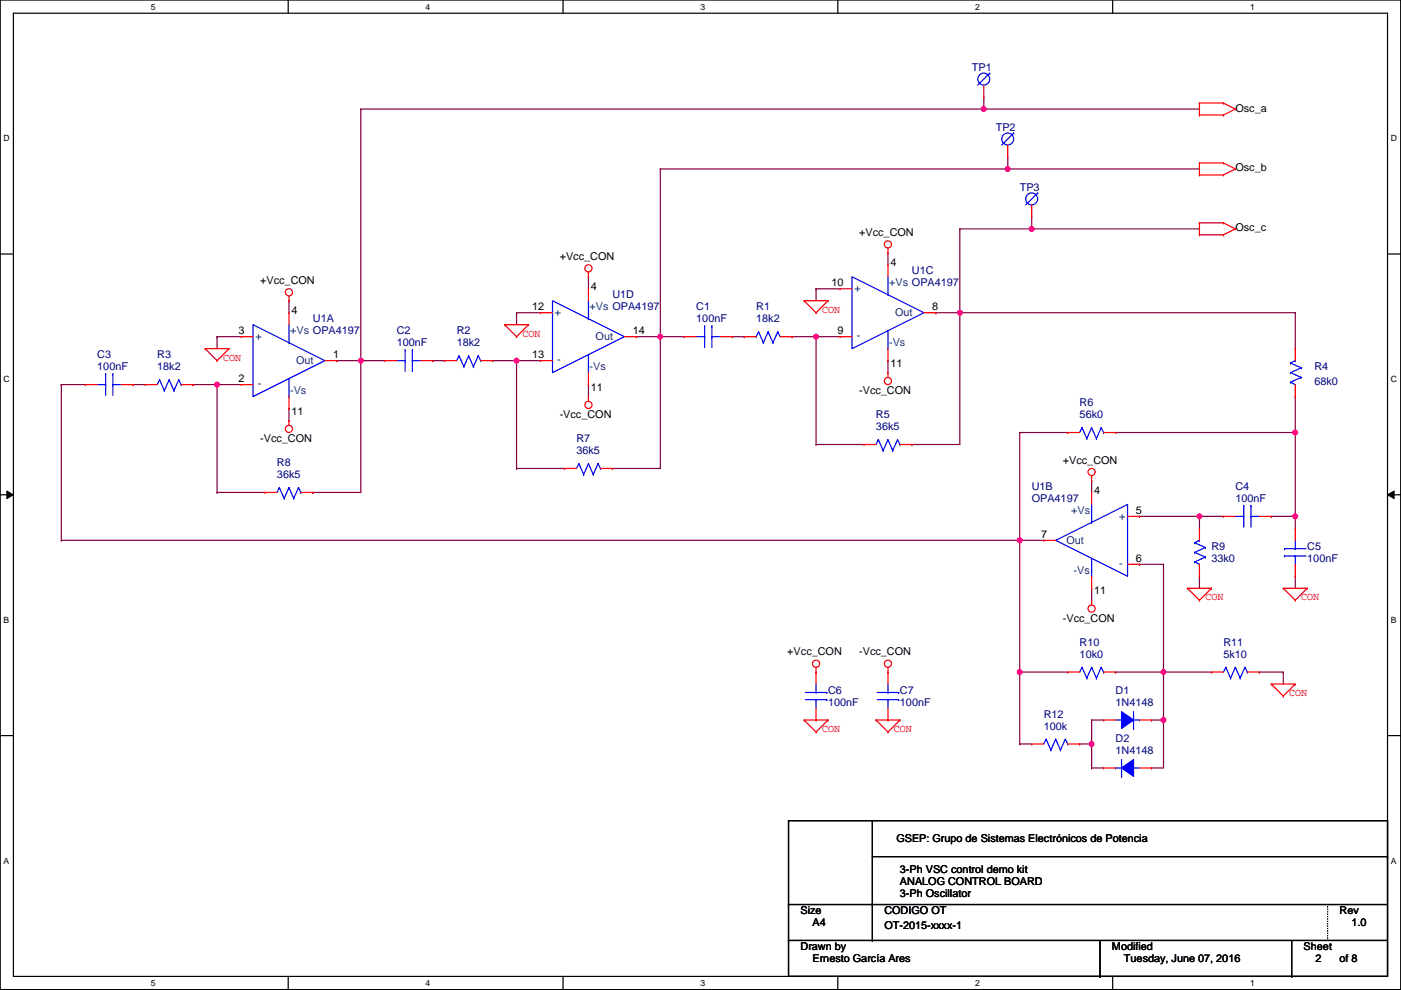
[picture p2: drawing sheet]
<svg xmlns="http://www.w3.org/2000/svg" width="297mm" height="210mm" viewBox="0 0 297 210" stroke-linecap="round" stroke-linejoin="round" font-family="sans-serif">
<path d="M0 0h297v209.8h-297zM2.8 2.8h291.4v204.2h-291.4z" fill="none" stroke="#000" stroke-width=".25"/>
<g fill="#fff">
<path d="M32 .4h1v2h-1z"/>
<path d="M32 207.4h1v2h-1z"/>
</g>
<path d="M61.1 0v2.8M61.1 207v2.8" fill="none" stroke="#000" stroke-width=".25"/>
<g fill="#fff">
<path d="M90.2 .4h1v2h-1z"/>
<path d="M90.2 207.4h1v2h-1z"/>
</g>
<path d="M119.4 0v2.8M119.4 207v2.8" fill="none" stroke="#000" stroke-width=".25"/>
<g fill="#fff">
<path d="M148.5 .4h1v2h-1z"/>
<path d="M148.5 207.4h1v2h-1z"/>
</g>
<path d="M177.6 0v2.8M177.6 207v2.8" fill="none" stroke="#000" stroke-width=".25"/>
<g fill="#fff">
<path d="M206.8 .4h1v2h-1z"/>
<path d="M206.8 207.4h1v2h-1z"/>
</g>
<path d="M235.9 0v2.8M235.9 207v2.8" fill="none" stroke="#000" stroke-width=".25"/>
<g fill="#fff">
<path d="M265 .4h1.1v2h-1.1z"/>
<path d="M265 207.4h1.1v2h-1.1z"/>
<path d="M.7 28.3h1.4v2.1h-1.4z"/>
<path d="M294.9 28.3h1.3v2.1h-1.3z"/>
<path d="M.7 79.4h1.4v2h-1.4z"/>
<path d="M294.9 79.4h1.3v2h-1.3z"/>
</g>
<path d="M0 53.9h2.8M294.2 53.9h2.8" fill="none" stroke="#000" stroke-width=".25"/>
<g fill="#fff">
<path d="M.7 130.4h1.3v2.1h-1.3z"/>
<path d="M294.9 130.4h1.2v2.1h-1.2z"/>
</g>
<path d="M0 104.9h2.8M294.2 104.9h2.8" fill="none" stroke="#000" stroke-width=".25"/>
<path d="M1.4 104.1l1.4 .8-1.4 .8zM294.2 104.9l1.4-.8v1.6z" fill="#000"/>
<path d="M1.4 104.1l1.4 .8-1.4 .8zM294.2 104.9l1.4-.8v1.6z" fill="none" stroke="#000" stroke-width=".21"/>
<g fill="#fff">
<path d="M.7 181.5h1.3v2h-1.3z"/>
<path d="M294.9 181.5h1.2v2h-1.2z"/>
</g>
<path d="M0 156h2.8M294.2 156h2.8" fill="none" stroke="#000" stroke-width=".25"/>
<g fill="none" stroke="#800040" stroke-width=".25">
<path d="M46 71.4h.1M46 71.4h5.1M46 71.4v2.5M71.4 76.5h.1M71.4 76.5h5.1M109.5 66.3h.1M109.5 66.3h5.1M109.5 66.3v2.5M173 61.2h.1M173 61.2h5.1M173 61.2v2.6M40.9 81.5h.1"/>
<path d="M40.9 81.5h5.1M46 81.5h.1M46 81.5v22.9"/>
</g>
<circle cx="46" cy="81.5" r=".5" fill="#f0f"/>
<circle cx="46" cy="81.5" r=".5" fill="none" stroke="#f0f" stroke-width=".25"/>
<path d="M76.5 76.5h.1M76.5 76.5v27.9h-10.2M76.5 76.5h5.1M46 81.5h.1M46 81.5h5.1M46 104.4h.1M46 104.4h10.2M66.3 104.4h.1" fill="none" stroke="#800040" stroke-width=".25"/>
<circle cx="76.5" cy="76.5" r=".5" fill="#f0f"/>
<circle cx="76.5" cy="76.5" r=".5" fill="none" stroke="#f0f" stroke-width=".25"/>
<path d="M104.4 76.5h.1M104.4 76.5h5.1M109.5 76.5h.1M109.5 76.5v22.8" fill="none" stroke="#800040" stroke-width=".25"/>
<circle cx="109.5" cy="76.5" r=".5" fill="#f0f"/>
<circle cx="109.5" cy="76.5" r=".5" fill="none" stroke="#f0f" stroke-width=".25"/>
<path d="M109.5 76.5h.1M109.5 76.5h5.1M140 71.4h.1M140 71.4v27.9h-10.2M167.9 71.4h.1M167.9 71.4h5.1M173 71.4h.1M173 71.4v22.8M109.5 99.3h.1M109.5 99.3h10.2M129.8 99.3h.1" fill="none" stroke="#800040" stroke-width=".25"/>
<circle cx="173" cy="71.4" r=".5" fill="#f0f"/>
<circle cx="173" cy="71.4" r=".5" fill="none" stroke="#f0f" stroke-width=".25"/>
<g fill="none" stroke="#800040" stroke-width=".25">
<path d="M76.5 23.1h132.1M208.6 23.1h.1M134.9 71.4h.1M134.9 71.4h10.2M140 71.4h.1M173 71.4h.1M173 71.4h5.1M198.4 66.3h.1M198.4 66.3h5.1M203.5 66.3h.1M203.5 66.3v27.9h-10.2M173 94.2h.1"/>
<path d="M173 94.2h10.2M193.3 94.2h.1"/>
</g>
<circle cx="208.6" cy="23.1" r=".5" fill="#f0f"/>
<circle cx="208.6" cy="23.1" r=".5" fill="none" stroke="#f0f" stroke-width=".25"/>
<path d="M76.5 23.1h.1M76.5 23.1v53.4M140 35.8h73.7M213.7 35.8h.1" fill="none" stroke="#800040" stroke-width=".25"/>
<circle cx="213.7" cy="35.8" r=".5" fill="#f0f"/>
<circle cx="213.7" cy="35.8" r=".5" fill="none" stroke="#f0f" stroke-width=".25"/>
<path d="M140 35.8h.1M140 35.8v35.6" fill="none" stroke="#800040" stroke-width=".25"/>
<circle cx="140" cy="71.4" r=".5" fill="#f0f"/>
<circle cx="140" cy="71.4" r=".5" fill="none" stroke="#f0f" stroke-width=".25"/>
<path d="M203.5 48.5h.1M203.5 48.5h15.2M203.5 48.5v17.8M218.7 48.5h.1" fill="none" stroke="#800040" stroke-width=".25"/>
<circle cx="203.5" cy="66.3" r=".5" fill="#f0f"/>
<circle cx="203.5" cy="66.3" r=".5" fill="none" stroke="#f0f" stroke-width=".25"/>
<path d="M13 81.5h.1M13 81.5h5.1M13 81.5v33.1M13 114.6h.1M13 114.6h203.2" fill="none" stroke="#800040" stroke-width=".25"/>
<circle cx="216.2" cy="114.6" r=".5" fill="#f0f"/>
<circle cx="216.2" cy="114.6" r=".5" fill="none" stroke="#f0f" stroke-width=".25"/>
<path d="M241.6 119.6h.1M241.6 119.6h5.1M246.7 119.6h.1M246.7 119.6v22.9" fill="none" stroke="#800040" stroke-width=".25"/>
<circle cx="246.7" cy="142.5" r=".5" fill="#f0f"/>
<circle cx="246.7" cy="142.5" r=".5" fill="none" stroke="#f0f" stroke-width=".25"/>
<g fill="none" stroke="#800040" stroke-width=".25">
<path d="M216.2 91.7h.1M216.2 91.7v50.8M216.2 91.7h10.2M236.5 91.7h.1M236.5 91.7h38.1M274.6 84.1h.1M274.6 91.7h.1M274.6 84.1v27.9M216.2 114.6h.1M216.2 114.6h5.1M269.5 109.5h.1M269.5 109.5h5.1"/>
<path d="M274.6 109.5h.1M254.3 122.2h.1M254.3 122.2v2.5M274.6 122.2h.1M274.6 122.2v2.5"/>
</g>
<circle cx="274.6" cy="109.5" r=".5" fill="#f0f"/>
<circle cx="274.6" cy="109.5" r=".5" fill="none" stroke="#f0f" stroke-width=".25"/>
<circle cx="274.6" cy="91.7" r=".5" fill="#f0f"/>
<circle cx="274.6" cy="91.7" r=".5" fill="none" stroke="#f0f" stroke-width=".25"/>
<path d="M241.6 109.5h.1M241.6 109.5h12.7" fill="none" stroke="#800040" stroke-width=".25"/>
<circle cx="254.3" cy="109.5" r=".5" fill="#f0f"/>
<circle cx="254.3" cy="109.5" r=".5" fill="none" stroke="#f0f" stroke-width=".25"/>
<g fill="none" stroke="#800040" stroke-width=".25">
<path d="M203.5 66.3h.1M203.5 66.3h71.1M254.3 109.5h.1M254.3 109.5v2.5M254.3 109.5h5.1M216.2 157.7h.1M216.2 157.7h2.5M228.9 157.7h.1M228.9 157.7h2.5M231.4 152.7h.1M231.4 157.7h.1M231.4 152.7v10.1"/>
<path d="M231.4 152.7h2.6"/>
</g>
<circle cx="231.4" cy="157.7" r=".5" fill="#f0f"/>
<circle cx="231.4" cy="157.7" r=".5" fill="none" stroke="#f0f" stroke-width=".25"/>
<path d="M244.1 152.7h.1M244.1 152.7h2.6M246.7 142.5h.1M246.7 152.7h.1M246.7 142.5v20.3h-2.6M231.4 162.8h.1M231.4 162.8h2.6M244.1 162.8h.1" fill="none" stroke="#800040" stroke-width=".25"/>
<circle cx="246.7" cy="152.7" r=".5" fill="#f0f"/>
<circle cx="246.7" cy="152.7" r=".5" fill="none" stroke="#f0f" stroke-width=".25"/>
<path d="M274.6 66.3h.1M274.6 66.3v7.6M216.2 142.5h.1M216.2 142.5h10.2" fill="none" stroke="#800040" stroke-width=".25"/>
<circle cx="216.2" cy="142.5" r=".5" fill="#f0f"/>
<circle cx="216.2" cy="142.5" r=".5" fill="none" stroke="#f0f" stroke-width=".25"/>
<g fill="none" stroke="#800040" stroke-width=".25">
<path d="M208.6 23.1h.1M208.6 20.6v2.5M208.6 23.1h45.7M213.7 35.8h.1M213.7 33.3v2.5M213.7 35.8h40.6M254.3 23.1h.1M254.3 35.8h.1M124.8 58.7h.1M124.8 58.7v2.5M188.3 53.6h.1M188.3 53.6v2.5"/>
<path d="M218.7 48.5h.1M218.7 46v2.5M218.7 48.5h35.6M254.3 48.5h.1M61.3 63.8h.1M61.3 63.8v2.5M91.7 76.5h.1M91.7 76.5h2.6M155.2 71.4h2.6M157.8 71.4h.1M188.3 76.5h.1M188.3 76.5v2.5"/>
<path d="M28.2 81.5h.1M28.2 81.5h2.6M61.3 86.6h.1M61.3 86.6v2.6M124.8 81.5h.1M124.8 81.5v2.6M231.4 101.9h.1M231.4 101.9v2.5M231.4 124.7h.1M231.4 124.7v2.6M216.2 142.5h.1M216.2 142.5v15.2"/>
<path d="M236.5 142.5h.1M236.5 142.5h20.3M246.7 142.5h.1M267 142.5h.1M267 142.5h5.1M272.1 142.5h.1M272.1 142.5v2.5"/>
</g>
<circle cx="218.7" cy="48.5" r=".5" fill="#f0f"/>
<circle cx="218.7" cy="48.5" r=".5" fill="none" stroke="#f0f" stroke-width=".25"/>
<g fill="none" stroke="#f00" stroke-width=".25">
<path d="M254.3 24.4h.1M254.3 21.9h.1M254.3 37.1h.1M254.3 34.6h.1M254.3 21.9h5.1M254.3 24.4h5.1M254.3 21.9v2.5M254.3 34.6v2.5M254.3 34.6h5.1M254.3 37.1h5.1M259.4 21.9h.1M259.4 24.4h.1"/>
<path d="M259.4 34.6h.1M259.4 37.1h.1M259.4 21.9l2.5 1.2M259.4 34.6l2.5 1.2M261.9 23.1h.1M261.9 35.8h.1M261.9 23.1l-2.5 1.3M261.9 35.8l-2.5 1.3M124.8 58.7h.1M124.8 57.7v1M188.3 53.6h.1M188.3 56.1h.1"/>
<path d="M188.3 52.6v1M188.3 56.1v2.6M254.3 49.8h.1M254.3 47.3h.1M254.3 47.3v2.5M254.3 47.3h5.1M254.3 49.8h5.1M259.4 47.3h.1M259.4 49.8h.1M259.4 47.3l2.5 1.2M261.9 48.5h.1M261.9 48.5l-2.5 1.3"/>
<path d="M43.5 73.9h.1M43.5 73.9h5.1M43.5 73.9l2.5 2.6M46 76.5h.1M48.6 73.9h.1M48.6 73.9l-2.6 2.6M51.1 71.4h.1M51.1 71.4h2.5M61.3 63.8h.1M61.3 66.3h.1M61.3 62.7v1.1M61.3 66.3v2.5"/>
<path d="M68.9 76.5h2.5M71.4 76.5h.1M94.3 76.5h.1M94.3 76.5h2.5M101.9 76.5h2.5M104.4 76.5h.1M107 68.8h.1M107 68.8h5.1M107 68.8l2.5 2.6M109.5 71.4h.1M112.1 68.8h.1M112.1 68.8l-2.6 2.6"/>
<path d="M114.6 66.3h.1M114.6 76.5h.1M114.6 76.5h2.5M114.6 66.3h2.5M124.8 61.2h.1M124.8 61.2v2.6M124.8 79v2.5M132.4 71.4h2.5M134.9 71.4h.1M145.1 71.4h.1M145.1 71.4h2.5M152.7 71.4h2.5"/>
<path d="M155.2 71.4h.1M157.8 71.4h.1M157.8 71.4h2.5M165.4 71.4h2.5M167.9 71.4h.1M170.5 63.8h.1M170.5 63.8h5.1M170.5 63.8l2.5 2.5M173 66.3h.1M175.6 63.8h.1M175.6 63.8l-2.6 2.5M178.1 61.2h.1"/>
<path d="M178.1 71.4h.1M178.1 71.4h2.5M178.1 61.2h2.5M188.3 79h.1M188.3 76.5h.1M188.3 73.9v2.6M188.3 79v1M195.9 66.3h2.5M198.4 66.3h.1M18.1 81.5h.1M18.1 81.5h2.5M25.7 81.5h2.5"/>
<path d="M28.2 81.5h.1M51.1 81.5h.1M51.1 81.5h2.5M61.3 89.2h.1M61.3 86.6h.1M61.3 84.1v2.5M61.3 89.2v1M124.8 84.1h.1M124.8 81.5h.1M124.8 84.1v1M183.2 94.2h.1M183.2 94.2h2.5"/>
<path d="M190.8 94.2h2.5M193.3 94.2h.1M56.2 104.4h.1M56.2 104.4h2.5M63.8 104.4h2.5M66.3 104.4h.1M221.3 114.6h.1M221.3 114.6h2.5M231.4 101.9h.1M231.4 104.4h.1M231.4 100.8v1.1M231.4 104.4v2.5"/>
<path d="M239.1 109.5h2.5M239.1 119.6h2.5M241.6 109.5h.1M241.6 119.6h.1M254.3 112h.1M254.3 112v2.6M254.3 119.6v2.6M231.4 127.3h.1M231.4 124.7h.1M231.4 122.2v2.5M231.4 127.3v1M251.8 124.7h.1"/>
<path d="M251.8 124.7h5M251.8 124.7l2.5 2.6M254.3 127.3h.1M254.3 122.2h.1M256.8 124.7h.1M256.8 124.7l-2.5 2.6M272.1 124.7h.1M272.1 124.7h5.1M272.1 124.7l2.5 2.6M274.6 127.3h.1M277.2 124.7h.1M277.2 124.7l-2.6 2.6"/>
<path d="M170.5 152.7h.1M170.5 152.7h5.1M170.5 152.7l2.5 2.5M173 155.2h.1M173 142.5h.1M173 141.5v1M175.6 152.7h.1M175.6 152.7l-2.6 2.5M185.7 152.7h.1M185.7 152.7h5.1M185.7 152.7l2.6 2.5M188.3 155.2h.1"/>
<path d="M188.3 142.5h.1M188.3 141.5v1M190.8 152.7h.1M190.8 152.7l-2.5 2.5M226.4 142.5h.1M226.4 142.5h2.5M234 142.5h2.5M236.5 142.5h.1M269.5 145h.1M269.5 145h5.1M269.5 145l2.6 2.6M272.1 147.6h.1"/>
<path d="M274.6 145h.1M274.6 145l-2.5 2.6"/>
<circle cx="124.8" cy="56.9" r=".76"/>
<circle cx="188.3" cy="51.8" r=".76"/>
<circle cx="61.3" cy="62" r=".76"/>
<circle cx="61.3" cy="90.9" r=".76"/>
<circle cx="124.8" cy="85.9" r=".76"/>
<circle cx="188.3" cy="80.8" r=".76"/>
<circle cx="231.4" cy="100.1" r=".76"/>
<circle cx="231.4" cy="129" r=".76"/>
<circle cx="173" cy="140.7" r=".76"/>
<circle cx="188.3" cy="140.7" r=".76"/>
</g>
<g fill="none" stroke="#000" stroke-width=".25">
<path d="M167.2 174h127v33h-127zM185 174v25.4M167.2 199.4h.1M167.2 191.8h.1M167.2 199.4h127M167.2 191.8h127M185 199.4h.1M185 191.8h.1M185 181.6h109.2M233.2 199.4v7.6M273.9 199.4v7.6M294.2 181.6h.1"/>
<path d="M233.2 207h.1M273.9 207h.1"/>
</g>
<path d="M281.5 191.8v7.6M281.5 199.4h.1" fill="none" stroke="#000" stroke-width=".25" stroke-dasharray="0 .5"/>
<g fill="none" stroke="#00f" stroke-width=".25">
<path d="M180.6 58.7l15.3 7.6-15.3 7.6zM188.3 58.7v3.8M22.4 79.3h.1M22.4 79.3v4.5M23.9 79.3h.1M23.9 79.3v4.5M53.6 68.8l15.3 7.7-15.3 7.6zM61.3 72.7h.1M61.3 68.8v3.9M97.3 75.4h.1M97.3 75.4l1 2.3M97.3 75.4l-.5 1.1"/>
<path d="M98.3 77.7h.1M99.4 75.4h.1M99.4 75.4l-1.1 2.3M99.4 75.4l1 2.3M100.4 77.7h.1M101.4 75.4h.1M101.4 75.4l-1 2.3M101.4 75.4l.5 1.1M101.9 76.5h.1M117.1 63.8l15.3 7.6-15.3 7.6zM124.8 67.6h.1M124.8 79h.1"/>
<path d="M124.8 63.8v3.8M124.8 75.2v3.8M147.6 71.4h1.8M149.4 71.4h.1M149.4 69.1h.1M149.4 69.1v4.6M150.9 69.1h.1M150.9 71.4h.1M150.9 71.4h1.8M150.9 69.1v4.6M160.3 71.4h.1M160.8 70.4h.1"/>
<path d="M160.8 70.4l1 2.3M160.8 70.4l-.5 1M161.8 72.7h.1M162.9 70.4h.1M162.9 70.4l1 2.3M162.9 70.4l-1.1 2.3M163.9 72.7h.1M164.9 70.4h.1M164.9 70.4l-1 2.3M164.9 70.4l.5 1M188.3 62.5h.1M188.3 73.9h.1"/>
<path d="M188.3 70.1v3.8M20.6 81.5h1.8M22.4 81.5h.1M23.9 81.5h.1M23.9 81.5h1.8M61.3 84.1h.1M61.3 80.3v3.8M186.2 93.2h.1M186.2 93.2l1 2.3M186.2 93.2l-.5 1M187.2 95.5h.1M188.3 93.2h.1"/>
<path d="M188.3 93.2l-1.1 2.3M188.3 93.2l1 2.3M189.3 95.5h.1M190.3 93.2h.1M190.3 93.2l-1 2.3M190.3 93.2l.5 1M190.8 94.2h.1M59.2 103.4h.1M59.2 103.4l1 2.3M59.2 103.4l-.5 1M60.2 105.7h.1M61.3 103.4h.1"/>
<path d="M61.3 103.4l-1.1 2.3M61.3 103.4l1 2.3M62.3 105.7h.1M63.3 103.4h.1M63.3 103.4l-1 2.3M63.3 103.4l.5 1M63.8 104.4h.1M223.8 114.6l15.3-7.7v15.3zM231.4 110.8h.1M231.4 106.9v3.9M231.4 118.4v3.8M253.3 117.1h.1"/>
<path d="M253.3 115.1h.1M253.3 119.1h.1M253.3 117.1l2.3 1M253.3 115.1l2.3 1M253.3 119.1l1 .5M254.3 114.6h.1M254.3 114.6l-1 .5M255.6 118.1h.1M255.6 116.1h.1M255.6 118.1l-2.3 1M255.6 116.1l-2.3 1M231.4 122.2h.1"/>
<path d="M229.4 141.5h.1M229.4 141.5l1 2.3M229.4 141.5l-.5 1M230.4 143.8h.1M231.4 141.5h.1M231.4 141.5l-1 2.3M231.4 141.5l1.1 2.3M232.5 143.8h.1M233.5 141.5h.1M233.5 141.5l-1 2.3M233.5 141.5l.5 1M234 142.5h.1"/>
<path d="M236.5 152.7h1.3M237.8 152.7h.1M240.3 154.4h.1M240.3 150.9v3.5M240.3 152.7h1.3M241.6 152.7h.1"/>
</g>
<path d="M237.8 150.9l2.5 1.8-2.5 1.7z" fill-rule="evenodd" fill="#00f"/>
<g fill="none" stroke="#00f" stroke-width=".25">
<path d="M209.9 15.5h.1M209.9 15.5l-2.6 2.5M33.8 80.5h.1M33.8 80.5l1 2.3M33.8 80.5l-.5 1M34.8 82.8h.1M35.9 80.5h.1M35.9 80.5l-1.1 2.3M35.9 80.5l1 2.3M36.9 82.8h.1M37.9 80.5h.1M37.9 80.5l-1 2.3"/>
<path d="M37.9 80.5l.5 1M38.4 81.5h.1M122.7 98.3h.1M122.7 98.3l1 2.3M122.7 98.3l-.5 1M124.8 98.3h.1M124.8 98.3l-1.1 2.3M124.8 98.3l1 2.3M126.8 98.3h.1M126.8 98.3l-1 2.3M126.8 98.3l.5 1M127.3 99.3h.1"/>
<path d="M123.7 100.6h.1M125.8 100.6h.1M170.7 148.3h4.6M170.7 146.8h4.6M173 146.8h.1M173 148.3h.1M173 145v1.8M173 148.3v1.8M175.3 148.3h.1M175.3 146.8h.1M186 148.3h4.5M186 146.8h4.5"/>
<path d="M188.3 146.8h.1M188.3 148.3h.1M188.3 145v1.8M188.3 148.3v1.8M190.5 148.3h.1M190.5 146.8h.1M237.8 150.9l2.5 1.8-2.5 1.7zM236.5 162.8h.1M236.5 162.8h1.3M237.8 164.6h.1M237.8 161v3.6M240.3 162.8h.1"/>
<path d="M240.3 162.8h1.3"/>
<circle cx="208.6" cy="16.8" r="1.27"/>
</g>
<g fill="none" stroke="#f00" stroke-width=".25">
<path d="M208.6 18v2.6M208.6 20.6h.1M30.8 81.5h.1M30.8 81.5h2.5M38.4 81.5h2.5M40.9 81.5h.1M119.7 99.3h.1M119.7 99.3h2.5M127.3 99.3h2.5M129.8 99.3h.1M173 142.5h.1M173 152.7h.1"/>
<path d="M173 142.5v2.5M173 150.1v2.6M188.3 142.5h.1M188.3 152.7h.1M188.3 142.5v2.5M188.3 150.1v2.6M234 152.7h.1M234 152.7h2.5M241.6 152.7h2.5M244.1 152.7h.1"/>
</g>
<path d="M237.8 162.8l2.5-1.8v3.6z" fill-rule="evenodd" fill="#00f"/>
<g fill="none" stroke="#00f" stroke-width=".25">
<path d="M214.9 28.2h.1M214.9 28.2l-2.5 2.5M220 40.9h.1M220 40.9l-2.5 2.5M84.1 76.5h1.8M85.9 76.5h.1M85.9 74.2h.1M85.9 74.2v4.6M87.4 74.2h.1M87.4 76.5h.1M87.4 76.5h1.8M87.4 74.2v4.6"/>
<path d="M273.6 79h.1M273.6 77h.1M273.6 79l2.3 1M273.6 77l2.3 1M274.6 76.5h.1M274.6 76.5l-1 .5M275.9 78h.1M275.9 78l-2.3 1M229.4 90.7h.1M229.4 90.7l1 2.3M229.4 90.7l-.5 1M230.4 93h.1"/>
<path d="M231.4 90.7h.1M231.4 90.7l-1 2.3M231.4 90.7l1.1 2.3M232.5 93h.1M233.5 90.7h.1M233.5 90.7l-1 2.3M233.5 90.7l.5 1M234 91.7h.1M273.6 81h.1M273.6 81l1 .5M275.9 80h.1M275.9 80l-2.3 1"/>
<path d="M261.9 109.5h1.8M263.7 109.5h.1M263.7 107.2h.1M263.7 107.2v4.6M265.2 107.2h.1M265.2 109.5h.1M265.2 109.5h1.8M265.2 107.2v4.6M272.3 116.3h.1M272.3 117.9h.1M272.3 116.3h4.6M272.3 117.9h4.6"/>
<path d="M274.6 117.9h.1M274.6 116.3h.1M274.6 114.6v1.7M274.6 117.9v1.7M221.8 156.7h.1M221.8 156.7l1 2.3M221.8 156.7l-.5 1M222.8 159h.1M223.8 156.7h.1M223.8 156.7l-1 2.3M223.8 156.7l1 2.3M224.8 159h.1"/>
<path d="M225.9 156.7h.1M225.9 156.7l-1.1 2.3M225.9 156.7l.5 1M226.4 157.7h.1M259.9 141.5h.1M259.9 141.5l1 2.3M259.9 141.5l-.5 1M260.9 143.8h.1M261.9 141.5h.1M261.9 141.5l-1 2.3M261.9 141.5l1 2.3M262.9 143.8h.1"/>
<path d="M264 141.5h.1M264 141.5l-1.1 2.3M264 141.5l.5 1M264.5 142.5h.1M237.8 162.8l2.5-1.8v3.6z"/>
<circle cx="213.7" cy="29.5" r="1.27"/>
<circle cx="218.7" cy="42.2" r="1.27"/>
</g>
<g fill="none" stroke="#f00" stroke-width=".25">
<path d="M213.7 33.3h.1M213.7 30.7v2.6M218.7 46h.1M218.7 43.4v2.6M81.6 76.5h.1M81.6 76.5h2.5M89.2 76.5h2.5M91.7 76.5h.1M274.6 73.9h.1M274.6 73.9v2.6M226.4 91.7h.1M226.4 91.7h2.5"/>
<path d="M234 91.7h2.5M236.5 91.7h.1M274.6 84.1h.1M274.6 81.5v2.6M259.4 109.5h.1M259.4 109.5h2.5M267 109.5h2.5M269.5 109.5h.1M274.6 112h.1M274.6 112v2.6M274.6 119.6v2.6M274.6 122.2h.1"/>
<path d="M218.7 157.7h.1M218.7 157.7h2.6M226.4 157.7h2.5M228.9 157.7h.1M256.8 142.5h.1M256.8 142.5h2.6M264.5 142.5h2.5M267 142.5h.1M234 162.8h.1M234 162.8h2.5M241.6 162.8h2.5M244.1 162.8h.1"/>
</g>
<circle cx="46" cy="81.5" r=".5" fill="#f0f"/>
<circle cx="46" cy="81.5" r=".5" fill="none" stroke="#f0f" stroke-width=".25"/>
<circle cx="76.5" cy="76.5" r=".5" fill="#f0f"/>
<circle cx="76.5" cy="76.5" r=".5" fill="none" stroke="#f0f" stroke-width=".25"/>
<circle cx="109.5" cy="76.5" r=".5" fill="#f0f"/>
<circle cx="109.5" cy="76.5" r=".5" fill="none" stroke="#f0f" stroke-width=".25"/>
<circle cx="173" cy="71.4" r=".5" fill="#f0f"/>
<circle cx="173" cy="71.4" r=".5" fill="none" stroke="#f0f" stroke-width=".25"/>
<circle cx="208.6" cy="23.1" r=".5" fill="#f0f"/>
<circle cx="208.6" cy="23.1" r=".5" fill="none" stroke="#f0f" stroke-width=".25"/>
<circle cx="213.7" cy="35.8" r=".5" fill="#f0f"/>
<circle cx="213.7" cy="35.8" r=".5" fill="none" stroke="#f0f" stroke-width=".25"/>
<circle cx="140" cy="71.4" r=".5" fill="#f0f"/>
<circle cx="140" cy="71.4" r=".5" fill="none" stroke="#f0f" stroke-width=".25"/>
<circle cx="203.5" cy="66.3" r=".5" fill="#f0f"/>
<circle cx="203.5" cy="66.3" r=".5" fill="none" stroke="#f0f" stroke-width=".25"/>
<circle cx="216.2" cy="114.6" r=".5" fill="#f0f"/>
<circle cx="216.2" cy="114.6" r=".5" fill="none" stroke="#f0f" stroke-width=".25"/>
<circle cx="246.7" cy="142.5" r=".5" fill="#f0f"/>
<circle cx="246.7" cy="142.5" r=".5" fill="none" stroke="#f0f" stroke-width=".25"/>
<circle cx="274.6" cy="109.5" r=".5" fill="#f0f"/>
<circle cx="274.6" cy="109.5" r=".5" fill="none" stroke="#f0f" stroke-width=".25"/>
<circle cx="274.6" cy="91.7" r=".5" fill="#f0f"/>
<circle cx="274.6" cy="91.7" r=".5" fill="none" stroke="#f0f" stroke-width=".25"/>
<circle cx="254.3" cy="109.5" r=".5" fill="#f0f"/>
<circle cx="254.3" cy="109.5" r=".5" fill="none" stroke="#f0f" stroke-width=".25"/>
<circle cx="231.4" cy="157.7" r=".5" fill="#f0f"/>
<circle cx="231.4" cy="157.7" r=".5" fill="none" stroke="#f0f" stroke-width=".25"/>
<circle cx="246.7" cy="152.7" r=".5" fill="#f0f"/>
<circle cx="246.7" cy="152.7" r=".5" fill="none" stroke="#f0f" stroke-width=".25"/>
<circle cx="216.2" cy="142.5" r=".5" fill="#f0f"/>
<circle cx="216.2" cy="142.5" r=".5" fill="none" stroke="#f0f" stroke-width=".25"/>
<circle cx="218.7" cy="48.5" r=".5" fill="#f0f"/>
<circle cx="218.7" cy="48.5" r=".5" fill="none" stroke="#f0f" stroke-width=".25"/>
<g font-size="2.3" fill="#000080">
<text x="206" y="15">TP1</text>
<text x="211.1" y="27.7">TP2</text>
<text x="216.2" y="40.4">TP3</text>
<text x="193.3" y="58.2">U1C</text>
<text x="129.8" y="63.3">U1D</text>
<text x="147.6" y="65.8">C1</text>
<text x="160.3" y="65.8">R1</text>
<text x="66.3" y="68.4">U1A</text>
<text x="84.1" y="70.9">C2</text>
<text x="96.8" y="70.9">R2</text>
<text x="147.6" y="68.4">100nF</text>
<text x="160.3" y="68.4">18k2</text>
<text x="20.6" y="76">C3</text>
<text x="33.3" y="76">R3</text>
<text x="84.1" y="73.4">100nF</text>
<text x="96.8" y="73.4">18k2</text>
<text x="20.6" y="78.5">100nF</text>
<text x="33.3" y="78.5">18k2</text>
<text x="278.7" y="78.5">R4</text>
<text x="278.7" y="81.6">68k0</text>
<text x="185.7" y="88.7">R5</text>
<text x="228.9" y="86.1">R6</text>
<text x="228.9" y="88.7">56k0</text>
<text x="122.2" y="93.8">R7</text>
<text x="185.7" y="91.2">36k5</text>
<text x="58.7" y="98.8">R8</text>
<text x="58.7" y="101.4">36k5</text>
<text x="122.2" y="96.3">36k5</text>
<text x="218.7" y="103.9">U1B</text>
<text x="218.7" y="106.5">OPA4197</text>
<text x="261.9" y="103.9">C4</text>
<text x="261.9" y="106.5">100nF</text>
<text x="256.8" y="116.6">R9</text>
<text x="256.8" y="119.2">33k0</text>
<text x="277.2" y="116.6">C5</text>
<text x="277.2" y="119.2">100nF</text>
<text x="228.9" y="136.9">R10</text>
<text x="259.4" y="136.9">R11</text>
<text x="228.9" y="139.5">10k0</text>
<text x="259.4" y="139.5">5k10</text>
<text x="175.6" y="147.1">C6</text>
<text x="175.6" y="149.6">100nF</text>
<text x="190.8" y="147.1">C7</text>
<text x="190.8" y="149.6">100nF</text>
<text x="236.5" y="147.1">D1</text>
<text x="236.5" y="149.6">1N4148</text>
<text x="221.3" y="152.2">R12</text>
<text x="221.3" y="154.7">100k</text>
<text x="236.5" y="157.3">D2</text>
<text x="236.5" y="159.8">1N4148</text>
</g>
<g font-size="2.3">
<text x="261.9" y="23.7">Osc_a</text>
<text x="261.9" y="36.4">Osc_b</text>
<text x="182.2" y="50.1">+Vcc_CON</text>
<text x="261.9" y="49.1">Osc_c</text>
<text x="118.7" y="55.1">+Vcc_CON</text>
<text x="188.8" y="56.4">4</text>
<text x="55.2" y="60.2">+Vcc_CON</text>
<text x="112.8" y="65.8">12</text>
<text x="125.3" y="61.5">4</text>
<text x="176.3" y="60.7">10</text>
<text x="197.7" y="65.8">8</text>
<text x="50.6" y="70.9">3</text>
<text x="61.8" y="66.6">4</text>
<text x="134.2" y="70.9">14</text>
<text x="177.6" y="70.9">9</text>
<text x="70.7" y="75.9">1</text>
<text x="112.8" y="75.9">13</text>
<text x="188.8" y="77.8">11</text>
<text x="50.6" y="81">2</text>
<text x="125.3" y="82.8">11</text>
<text x="182.2" y="83.6">-Vcc_CON</text>
<text x="61.8" y="87.9">11</text>
<text x="118.7" y="88.7">-Vcc_CON</text>
<text x="55.2" y="93.8">-Vcc_CON</text>
<text x="225.3" y="98.3">+Vcc_CON</text>
<text x="232" y="104.7">4</text>
<text x="240.8" y="109">5</text>
<text x="220.8" y="114">7</text>
<text x="240.8" y="119.1">6</text>
<text x="225.3" y="131.9">-Vcc_CON</text>
<text x="232" y="126">11</text>
<text x="166.9" y="139">+Vcc_CON</text>
<text x="182.2" y="139">-Vcc_CON</text>
<text x="190" y="178.6">GSEP: Grupo de Sistemas Electrónicos de Potencia</text>
<text x="190.8" y="185.2">3-Ph VSC control demo kit</text>
<text x="190.8" y="190.3">3-Ph Oscillator</text>
<text x="190.8" y="187.7">ANALOG CONTROL BOARD</text>
<text x="169.7" y="193.8">Size</text>
<text x="172.3" y="196.4">A4</text>
<text x="187.5" y="196.9">OT-2015-xxxx-1</text>
<text x="187.5" y="193.8">CODIGO OT</text>
<text x="284" y="193.8">Rev</text>
<text x="286.6" y="196.4">1.0</text>
<text x="169.7" y="201.5">Drawn by</text>
<text x="172.3" y="204">Ernesto García Ares</text>
<text x="235.8" y="201.5">Modified</text>
<text x="238.3" y="204">Tuesday, June 07, 2016</text>
<text x="276.4" y="201.5">Sheet</text>
<text x="278.9" y="204">2</text>
<text x="284" y="204">of 8</text>
</g>
<g font-size="2.3" fill="#004080">
<text x="125" y="65.8">+Vs OPA4197</text>
<text x="181.2" y="62">+</text>
<text x="188.5" y="60.7">+Vs OPA4197</text>
<text x="61.5" y="70.9">+Vs OPA4197</text>
<text x="117.7" y="67.1">+</text>
<text x="181.7" y="71.9">-</text>
<text x="189.8" y="67.1">Out</text>
<text x="54.2" y="72.2">+</text>
<text x="62.8" y="77.2">Out</text>
<text x="118.2" y="77">-</text>
<text x="126.3" y="72.2">Out</text>
<text x="188.5" y="73.4">-Vs</text>
<text x="54.7" y="82.1">-</text>
<text x="61.5" y="83.6">-Vs</text>
<text x="125" y="78.5">-Vs</text>
<text x="227.1" y="109">+Vs</text>
<text x="237.3" y="110.3">+</text>
<text x="226.1" y="115.3">Out</text>
<text x="227.6" y="121.7">-Vs</text>
<text x="237.3" y="120.2">-</text>
</g>
<g font-size="2.3" fill="#f00">
<text x="110.8" y="71.4">CON</text>
<text x="174.3" y="66.3">CON</text>
<text x="47.3" y="76.5">CON</text>
<text x="255.6" y="127.3">CON</text>
<text x="275.9" y="127.3">CON</text>
<text x="273.4" y="147.6">CON</text>
<text x="174.3" y="155.2">CON</text>
<text x="189.5" y="155.2">CON</text>
</g>
<g font-size="1.8">
<text x="32" y="2">5</text>
<text x="90.2" y="2">4</text>
<text x="148.5" y="2">3</text>
<text x="206.8" y="2">2</text>
<text x="265" y="2">1</text>
<text x=".7" y="30">D</text>
<text x="294.9" y="30">D</text>
<text x=".7" y="81">C</text>
<text x="294.9" y="81">C</text>
<text x=".7" y="132.1">B</text>
<text x="294.9" y="132.1">B</text>
<text x=".7" y="183.1">A</text>
<text x="294.9" y="183.1">A</text>
<text x="32" y="209">5</text>
<text x="90.2" y="209">4</text>
<text x="148.5" y="209">3</text>
<text x="206.8" y="209">2</text>
<text x="265" y="209">1</text>
</g>
</svg>
